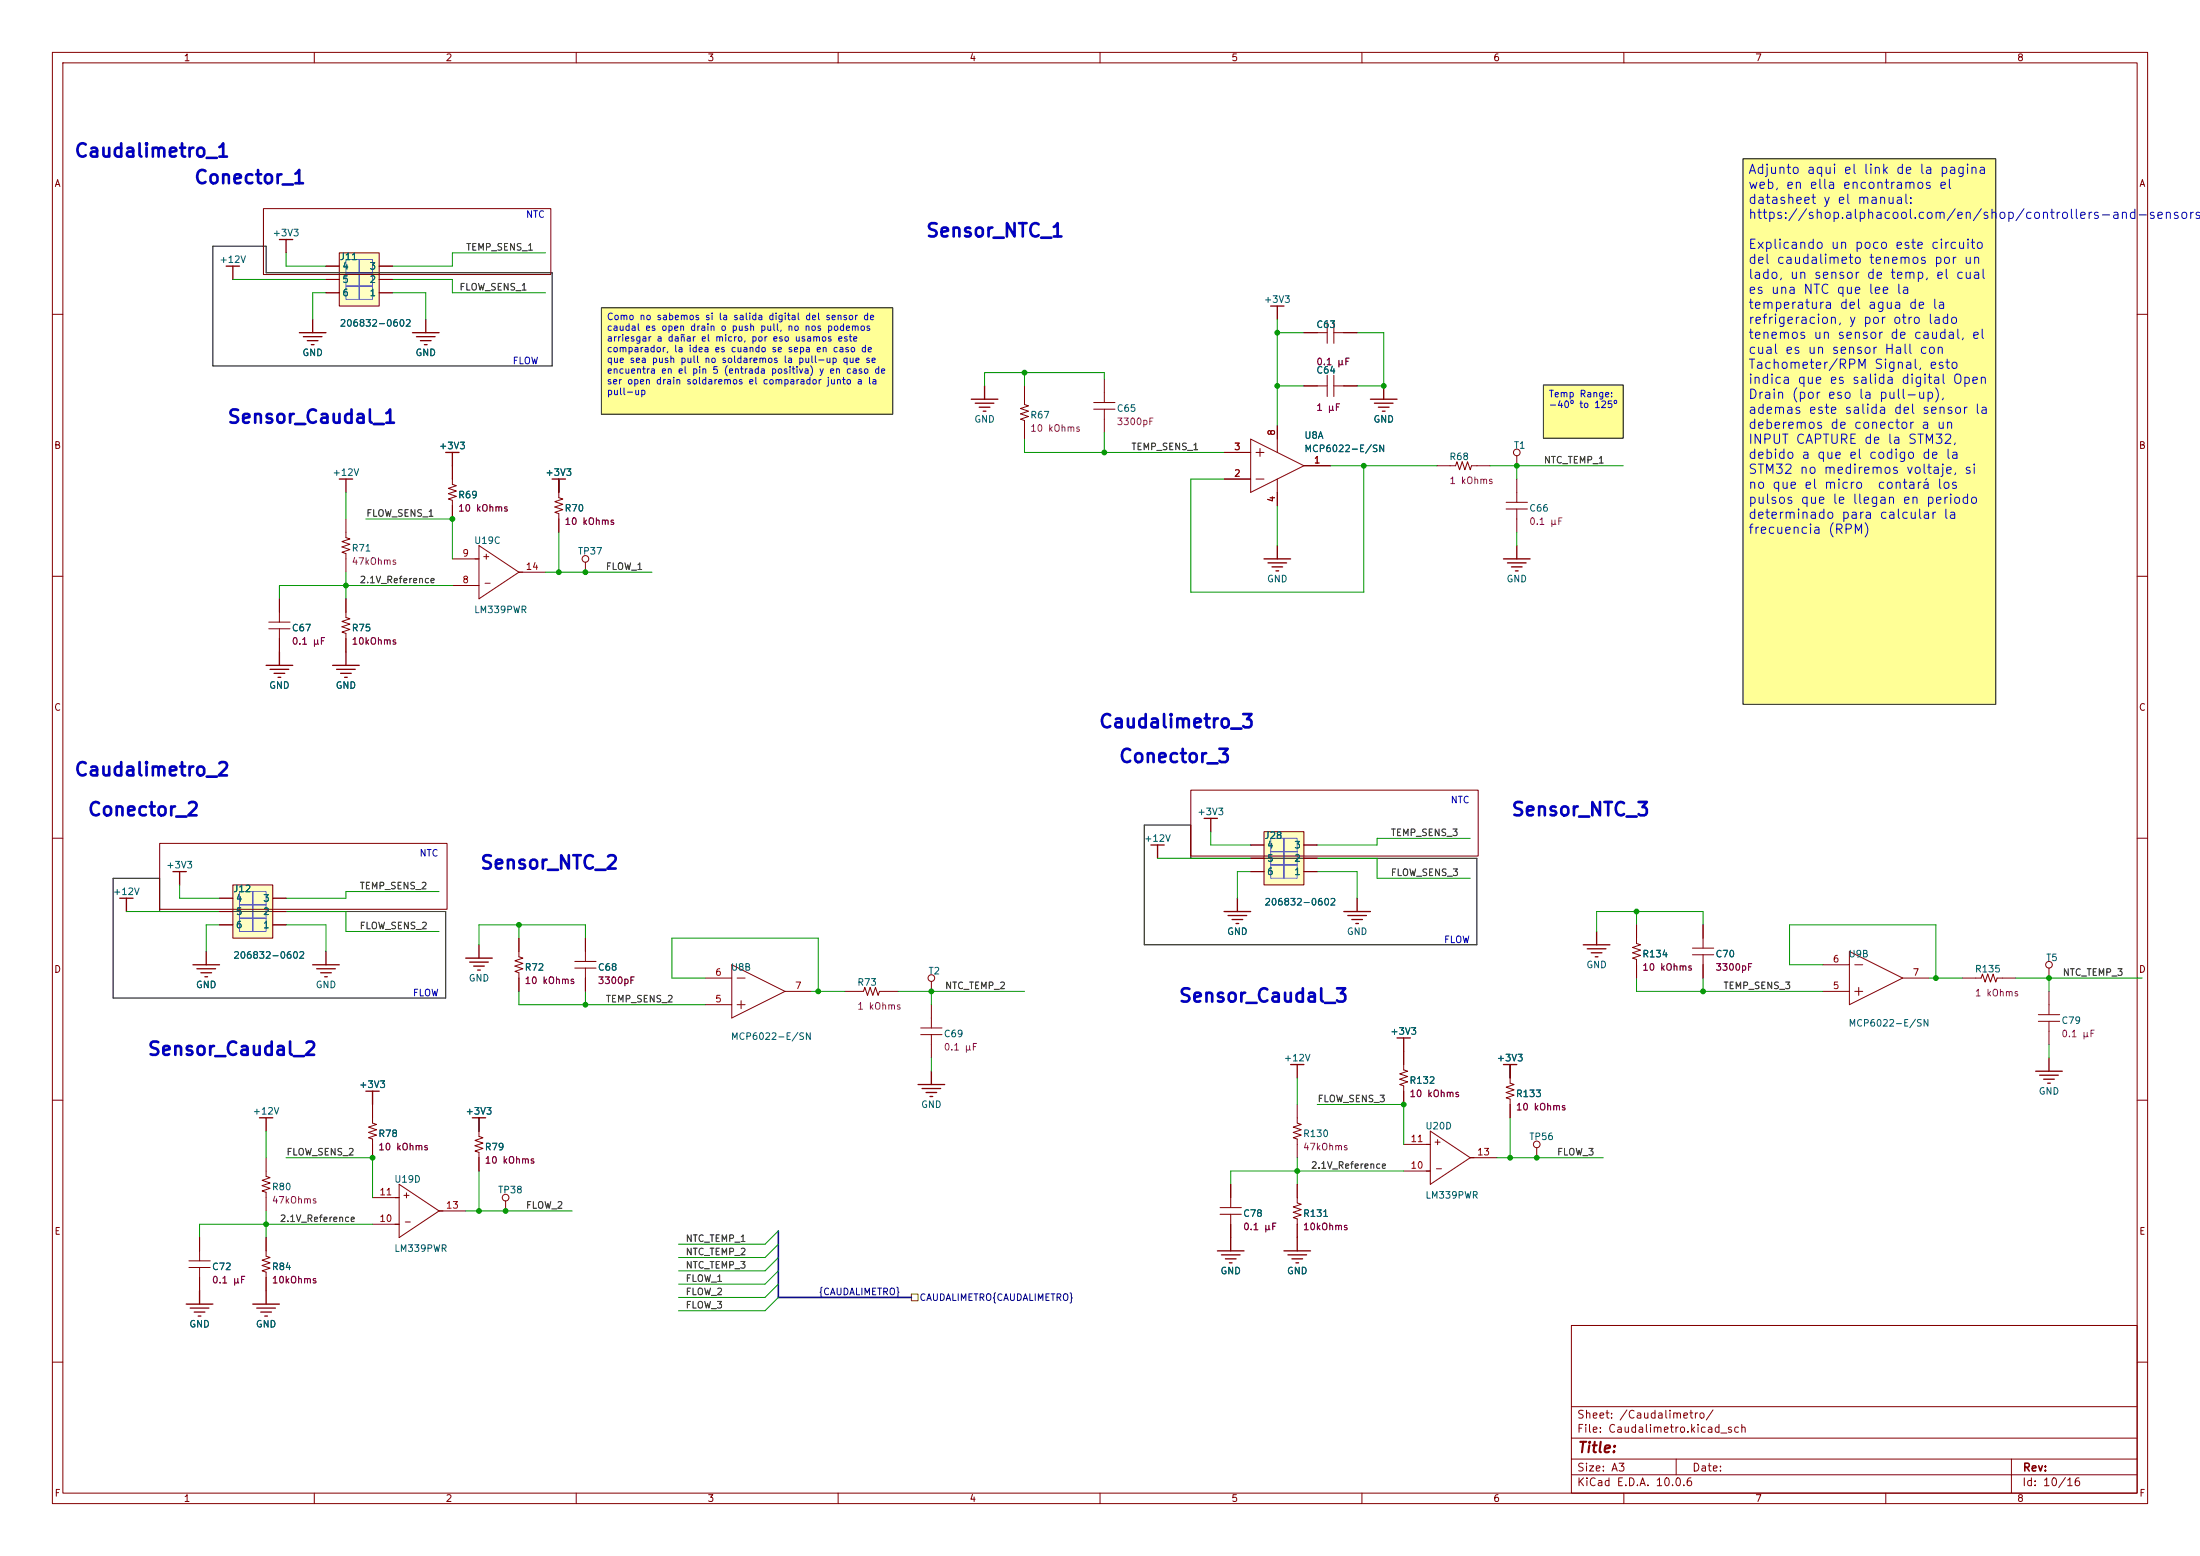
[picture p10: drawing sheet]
<svg xmlns="http://www.w3.org/2000/svg" width="420mm" height="297mm" viewBox="0 0 420 297" stroke-linecap="round" stroke-linejoin="round" font-family="sans-serif">
<g fill="none" stroke="#840000" stroke-width=".19">
<path d="M10 10h400v277h-400zM12 12h396v273h-396zM60 10v2M110 10v2M160 10v2M210 10v2M260 10v2M310 10v2M360 10v2M10 60h2M408 60h2M10 110h2"/>
<path d="M408 110h2M10 160h2M408 160h2M10 210h2M408 210h2M300 253h108v32h-108zM10 260h2M300 278.5h108M300 274.5h108M300 268.5h108M320 278.5v3M384 278.5v6.5"/>
<path d="M408 260h2M60 285v2M110 285v2M160 285v2M210 285v2M260 285v2M300 281.5h108M310 285v2M360 285v2"/>
</g>
<g fill="#ffff96">
<path d="M332.7 30.3h48.3v104.1h-48.3z"/>
<path d="M294.6 73.5h15.3v10.1h-15.3z"/>
<path d="M114.8 58.8h55.6v20.3h-55.6z"/>
</g>
<g fill="none" stroke="#840000" stroke-width=".25">
<path d="M233.7 174h5.1M234.4 174.8h3.6M235.2 175.5h2M236 176.3h.5M236.2 171.5v2.5M256.5 174h5.1M257.3 174.8h3.6M258.1 175.5h2M258.8 176.3h.5M259.1 171.5v2.5M88.9 182.9h5.1M89.7 183.6h3.5"/>
<path d="M90.4 184.4h2.1M91.2 185.2h.5M91.4 180.3v2.6"/>
</g>
<path d="M51.3 118.7h4.1M53.3 114.3v4.4M66 114.3v3.6l.8 .2-1.5 .5 1.5 .5-1.5 .5 1.5 .5-1.5 .6 .7 .2v3.6M51.3 120h4.1M53.3 120v4.5" fill="none" stroke="#840000" stroke-width=".19"/>
<path d="M241.3 158.8h7.6v10.1h-7.6z" fill="#ffffc2"/>
<path d="M242.6 165.1h5M242.6 162.6h5M245.1 160v7.6" fill="none" stroke="#ffffc2" stroke-width=".19"/>
<path d="M241.3 158.8h7.6v10.1h-7.6z" fill="none" stroke="#800000" stroke-width=".19"/>
<path d="M242.6 160h5v7.6h-5zM242.6 165.1h5zM242.6 162.6h5zM245.1 160v7.6z" fill="none" stroke="#4a86e8" stroke-width=".19"/>
<path d="M238.8 166.4h2.5M238.8 163.8h2.5M238.8 161.3h2.5M248.9 166.4h2.6M248.9 163.8h2.6M248.9 161.3h2.6" fill="none" stroke="#840000" stroke-width=".19"/>
<path d="M43.2 50.8h2.5M44.4 50.8v2.5M57.1 63.5h5.1M57.9 64.3h3.6M58.7 65h2M59.4 65.8h.5M59.7 61v2.5M229.9 156.2h2.5M231.1 156.2v2.6" fill="none" stroke="#840000" stroke-width=".25"/>
<path d="M64.8 48.3h7.6v10.1h-7.6z" fill="#ffffc2"/>
<path d="M66 54.6h5.1M66 52.1h5.1M68.6 49.5v7.7" fill="none" stroke="#ffffc2" stroke-width=".19"/>
<path d="M64.8 48.3h7.6v10.1h-7.6z" fill="none" stroke="#800000" stroke-width=".19"/>
<path d="M66 49.5h5.1v7.7h-5.1zM66 54.6h5.1zM66 52.1h5.1zM68.6 49.5v7.7z" fill="none" stroke="#4a86e8" stroke-width=".19"/>
<g fill="none" stroke="#840000" stroke-width=".19">
<path d="M62.2 55.9h2.6M62.2 53.3h2.6M62.2 50.8h2.6M72.4 55.9h2.5M72.4 53.3h2.5M72.4 50.8h2.5M208.8 78.1h4.1M208.8 76.8h4.1M210.8 72.4v4.4M210.8 78.1v4.5M248.9 63.5h4.5M248.9 73.7h4.5"/>
<path d="M253.4 61.5v4M253.4 71.6v4.1M254.6 63.5h4.5M254.6 61.5v4M254.6 71.6v4.1M254.6 73.7h4.5M233.7 86.4h5.1M233.7 91.4h5.1M238.8 83.8l10.1 5.1-10.1 5.1zM239.8 86.4h1.5M239.8 91.4h1.5M240.5 85.6v1.5"/>
<path d="M243.8 81.3v5.1M243.8 91.4v5.1M248.9 88.9h5.1M177.8 187.3v1.9"/>
<circle cx="177.8" cy="186.7" r=".63"/>
</g>
<g fill="none" stroke="#840000" stroke-width=".25">
<path d="M53.3 45.7h2.6M54.6 45.7v2.6M242.6 58.4h2.5M243.8 58.4v2.6M241.3 106.7h5.1M242.1 107.4h3.5M242.8 108.2h2.1M243.6 109h.5M243.8 104.1v2.6M22.9 171.5h2.5M24.1 171.5v2.5M33 166.4h2.6"/>
<path d="M34.3 166.4v2.5M219.7 161.3h2.5M221 161.3v2.5"/>
</g>
<path d="M44.4 168.9h7.7v10.2h-7.7z" fill="#ffffc2"/>
<path d="M45.7 175.3h5.1M45.7 172.7h5.1M48.3 170.2v7.6" fill="none" stroke="#ffffc2" stroke-width=".19"/>
<path d="M50.3 39.8h54.9v12.6h-54.9zM227.3 150.8h54.9v12.6h-54.9zM30.5 161h54.8v12.6h-54.8zM44.4 168.9h7.7v10.2h-7.7z" fill="none" stroke="#800000" stroke-width=".19"/>
<path d="M45.7 170.2h5.1v7.6h-5.1zM45.7 175.3h5.1zM45.7 172.7h5.1zM48.3 170.2v7.6z" fill="none" stroke="#4a86e8" stroke-width=".19"/>
<g fill="none" stroke="#840000" stroke-width=".19">
<path d="M62.2 55.9h2.6M62.2 53.3h2.6M62.2 50.8h2.6M72.4 55.9h2.5M72.4 53.3h2.5M72.4 50.8h2.5M195.6 73.7v3.5l.7 .3-1.5 .5 1.5 .5-1.5 .5 1.5 .5-1.5 .5 .8 .3v3.5M248.9 63.5h2.6M248.9 73.7h2.6M256.5 63.5h2.6M256.5 73.7h2.6M66 99.1v3.5l.8 .3-1.5 .5 1.5 .5-1.5 .5 1.5 .5-1.5 .5 .7 .3v3.5"/>
<path d="M86.4 88.9v3.6l.7 .2-1.5 .5 1.5 .5-1.5 .5 1.5 .5-1.5 .6 .8 .2v3.6M106.7 91.4v3.6l.7 .3-1.5 .5 1.5 .5-1.5 .5 1.5 .5-1.5 .5 .8 .2v3.6M233.7 91.4h5.1M233.7 86.4h5.1M243.8 81.3v2.5M243.8 94v2.5M248.9 88.9h5.1M274.3 88.9h3.6l.2-.8 .5 1.6 .5-1.6 .6 1.6 .5-1.6 .5 1.6 .2-.8h3.6M287.5 97.2h4.1M287.5 95.9h4.1M289.6 87v1.9M289.6 91.4v4.5"/>
<path d="M289.6 97.2v4.4M53.3 114.3v2.5M66 114.3v2.5M86.4 106.7h5M86.4 111.8h5M91.4 104.1l7.7 5.1-7.7 5.1zM99.1 109.2h5M111.8 107.3v1.9M53.3 121.9v2.6M66 121.9v2.6M41.9 176.5h2.5M41.9 174h2.5"/>
<path d="M41.9 171.5h2.5M52.1 176.5h2.5M52.1 174h2.5M52.1 171.5h2.5M99.1 179.1v3.5l.7 .3-1.5 .5 1.5 .5-1.5 .5 1.5 .5-1.5 .5 .8 .3v3.5M111.8 179.1v4.4M238.8 166.4h2.5M238.8 163.8h2.5M238.8 161.3h2.5M248.9 166.4h2.6M248.9 163.8h2.6M248.9 161.3h2.6"/>
<path d="M312.4 176.5v3.6l.8 .2-1.5 .5 1.5 .6-1.5 .5 1.5 .5-1.5 .5 .7 .2v3.6M325.1 176.5v4.5M109.7 184.8h4.1M109.7 183.5h4.1M111.8 184.8v4.4M134.6 191.8h5.1M134.6 186.7h5.1M139.7 184.2l10.2 5-10.2 5.1zM140.7 191.8h1.5M140.7 186.7h1.5M141.5 191v1.5M149.9 189.2h5"/>
<path d="M161.3 189.2h3.5l.3-.7 .5 1.5 .5-1.5 .5 1.5 .5-1.5 .5 1.5 .3-.8h3.5M175.8 197.5h4M175.8 196.2h4M177.8 191.8v4.4M177.8 197.5v4.4M323.1 182.2h4.1M323.1 181h4.1M325.1 182.2v4.5M348 189.2h5.1M348 184.2h5.1M353.1 181.6l10.1 5.1-10.1 5.1zM354.1 189.2h1.5"/>
<path d="M354.1 184.2h1.5M354.8 188.5v1.5M363.2 186.7h5.1M374.6 186.7h3.6l.3-.8 .5 1.6 .5-1.6 .5 1.6 .5-1.6 .5 1.6 .3-.8h3.5M389.1 194.9h4.1M389.1 193.7h4.1M391.2 184.8v1.9M391.2 189.2v4.5M391.2 194.9v4.5M71.1 210.8v3.6l.8 .2-1.5 .5 1.5 .5-1.5 .6 1.5 .5-1.5 .5 .7 .2v3.6M91.4 213.4v3.5l.8 .3-1.5 .5 1.5 .5-1.5 .5 1.5 .5-1.5 .5 .7 .3v3.5M247.6 210.8v3.6l.8 .2-1.5 .5 1.5 .5-1.5 .6 1.5 .5-1.5 .5 .7 .2v3.6"/>
<path d="M268 200.7v3.5l.7 .3-1.5 .5 1.5 .5-1.5 .5 1.5 .5-1.5 .5 .8 .3v3.5M268 218.4h5M273 215.9l7.7 5.1-7.7 5.1zM288.3 203.2v3.6l.8 .2-1.6 .5 1.6 .5-1.6 .5 1.6 .5-1.6 .6 .8 .2v3.6M293.4 219.1v1.9M38.1 236.2v4.5M50.8 236.2v3.6l.8 .2-1.6 .5 1.6 .5-1.6 .6 1.6 .5-1.6 .5 .8 .2v3.6M50.8 221v3.5l.8 .3-1.6 .5 1.6 .5-1.6 .5 1.6 .5-1.6 .5 .8 .3v3.5M71.1 228.6h5.1M71.1 233.7h5.1M76.2 226.1l7.6 5-7.6 5.1zM83.8 231.1h5.1"/>
<path d="M96.5 229.2v1.9M232.9 231.8h4.1M232.9 230.5h4.1M234.9 226.1v4.4M234.9 231.8v4.4M247.6 226.1v3.5l.8 .3-1.5 .5 1.5 .5-1.5 .5 1.5 .5-1.5 .5 .7 .3v3.5M268 223.5h5M280.7 221h5M36.1 241.9h4M36.1 240.7h4M38.1 241.9v4.5"/>
<circle cx="289.6" cy="86.4" r=".63"/>
<circle cx="111.8" cy="106.7" r=".63"/>
<circle cx="391.2" cy="184.1" r=".63"/>
<circle cx="293.4" cy="218.4" r=".63"/>
<circle cx="96.5" cy="228.6" r=".63"/>
</g>
<g fill="none" stroke="#840000" stroke-width=".25">
<path d="M78.7 63.5h5.1M79.5 64.3h3.6M80.3 65h2M81 65.8h.5M81.3 61v2.5M185.4 76.2h5.1M186.2 77h3.5M186.9 77.7h2.1M187.7 78.5h.5M188 73.7v2.5M261.6 76.2h5.1M262.4 77h3.5"/>
<path d="M263.1 77.7h2.1M263.9 78.5h.5M264.2 73.7v2.5M64.8 91.4h2.5M66 91.4v2.6M85.1 86.4h2.5M86.4 86.4v2.5M105.4 91.4h2.5M106.7 91.4v2.6M287 106.7h5.1M287.8 107.4h3.5M288.5 108.2h2.1"/>
<path d="M289.3 109h.5M289.6 104.1v2.6M50.8 127h5.1M51.6 127.8h3.5M52.3 128.5h2.1M53.1 129.3h.5M53.3 124.5v2.5M63.5 127h5.1M64.3 127.8h3.5M65 128.5h2.1M65.8 129.3h.5M66 124.5v2.5"/>
<path d="M304.8 177.8v2.5M36.8 184.2h5.1M37.6 184.9h3.5M38.4 185.7h2M39.1 186.4h.5M39.4 181.6v2.6M59.7 184.2h5.1M60.5 184.9h3.5M61.2 185.7h2M62 186.4h.5M62.2 181.6v2.6M266.7 198.1h2.5"/>
<path d="M268 198.1v2.6M302.3 180.3h5M303 181.1h3.6M303.8 181.9h2M304.5 182.6h.6M49.5 213.4h2.6M50.8 213.4v2.5M69.8 208.3h2.6M71.1 208.3v2.5M90.2 213.4h2.5M91.4 213.4v2.5M175.3 207h5"/>
<path d="M176 207.8h3.6M176.8 208.5h2M177.5 209.3h.6M177.8 204.5v2.5M246.4 203.2h2.5M247.6 203.2v2.5M287 203.2h2.6M288.3 203.2v2.5M388.6 204.5h5.1M389.4 205.2h3.5M390.1 206h2.1M390.9 206.8h.5"/>
<path d="M391.2 201.9v2.6M232.4 238.8h5.1M233.2 239.5h3.5M234.9 236.2v2.6M245.1 238.8h5.1M245.9 239.5h3.5M247.6 236.2v2.6M35.6 248.9h5M36.3 249.7h3.6M37.1 250.4h2M37.8 251.2h.6M38.1 246.4v2.5"/>
<path d="M48.3 248.9h5M49 249.7h3.6M49.8 250.4h2M50.5 251.2h.6M50.8 246.4v2.5M233.9 240.3h2.1M234.7 241h.5M246.6 240.3h2.1M247.4 241h.5"/>
</g>
<path d="M174 247h1.3v1.3h-1.3z" fill="none" stroke="#725600" stroke-width=".19"/>
<path d="M332.7 30.3h48.3v104.1h-48.3zM40.6 47h10.2v5.1h54.6v17.8h-64.8zM114.8 58.8h55.6v20.3h-55.6zM294.6 73.5h15.3v10.1h-15.3zM218.4 157.5h8.9v6.3h54.6v16.5h-63.5zM21.6 167.6h8.9v6.4h54.6v16.5h-63.5z" fill="none" stroke="#000" stroke-width=".19"/>
<path d="M148.6 234.9v12.7h25.4" fill="none" stroke="#000084" stroke-width=".3"/>
<g fill="none" stroke="#009600" stroke-width=".19">
<path d="M44.4 53.3h17.8M54.6 48.3v2.5h7.6M62.2 55.9h-2.5v5.1M74.9 53.3h11.5v2.6h17.7M74.9 55.9h6.4v5.1M104.1 48.3h-17.7v2.5h-11.5M195.6 71.1v2.6M210.8 72.4v-1.3h-22.8v2.6M243.8 63.5h5.1M243.8 73.7h5.1M243.8 61v20.3M259.1 63.5h5.1v10.2h-5.1"/>
<path d="M66 94v5.1M69.8 99.1h16.6v7.6M106.7 91.4v2.6M195.6 83.8v2.6h38.1M210.8 82.6v3.8M243.8 96.5v7.6M254 88.9h20.3M260.3 88.9v24.1h-33v-21.6h6.4M284.5 88.9h25.4M289.6 88.9v2.5M66 109.2v5.1M86.4 111.8h-33.1v2.5"/>
<path d="M104.1 109.2h20.4M106.7 101.6v7.6M289.6 101.6v2.5M231.1 158.8v2.5h7.7M24.1 174h17.8M34.3 168.9v2.6h7.6M41.9 176.5h-2.5v5.1M54.6 174h11.4v3.8h17.8M54.6 176.5h7.6v5.1M83.8 170.2h-17.8v1.3h-11.4M99.1 176.5v2.6M111.8 179.1v-2.6h-20.4v3.8"/>
<path d="M221 163.8h17.8M238.8 166.4h-2.6v5.1M251.5 163.8h11.4v3.8h17.8M251.5 166.4h7.6v5.1M280.7 160h-17.8v1.3h-11.4M312.4 174v2.5M325.1 176.5v-2.5h-20.3v3.8M99.1 189.2v2.6h35.5M111.8 189.2v2.6M134.6 186.7h-6.3v-7.6h27.9v10.1M154.9 189.2h6.4M171.4 189.2h24.2"/>
<path d="M177.8 189.2v2.6M312.4 186.7v2.5h35.6M325.1 186.7v2.5M348 184.2h-6.4v-7.7h28v10.2M368.3 186.7h6.3M384.8 186.7h24.1M391.2 186.7v2.5M391.2 199.4v2.5M50.8 215.9v5.1M91.4 213.4v2.5M177.8 201.9v2.6M247.6 205.7v5.1"/>
<path d="M251.5 210.8h16.5v7.6M288.3 203.2v2.5M288.3 213.4v7.6M50.8 231.1v5.1M54.6 221h16.5v7.6M71.1 233.7h-33v2.5M88.9 231.1h20.3M91.4 223.5v7.6M148.6 234.9l-2.6 2.6h-16.5M148.6 237.5l-2.6 2.5h-16.5M247.6 221v5.1M268 223.5h-33.1v2.6"/>
<path d="M285.7 221h20.4M148.6 240l-2.6 2.6h-16.5M148.6 242.6l-2.6 2.5h-16.5M148.6 245.1l-2.6 2.5h-16.5M148.6 247.6l-2.6 2.6h-16.5"/>
</g>
<g fill="#009600" stroke="#009600" stroke-width=".19">
<circle cx="195.6" cy="71.1" r=".46"/>
<circle cx="243.8" cy="63.5" r=".46"/>
<circle cx="260.3" cy="88.9" r=".46"/>
<circle cx="210.8" cy="86.4" r=".46"/>
<circle cx="325.1" cy="189.2" r=".46"/>
<circle cx="312.4" cy="174" r=".46"/>
<circle cx="293.4" cy="221" r=".46"/>
<circle cx="369.6" cy="186.7" r=".46"/>
<circle cx="391.2" cy="186.7" r=".46"/>
<circle cx="289.6" cy="88.9" r=".46"/>
<circle cx="243.8" cy="73.7" r=".46"/>
<circle cx="264.2" cy="73.7" r=".46"/>
<circle cx="268" cy="210.8" r=".46"/>
<circle cx="288.3" cy="221" r=".46"/>
<circle cx="247.6" cy="223.5" r=".46"/>
<circle cx="91.4" cy="231.1" r=".46"/>
<circle cx="96.5" cy="231.1" r=".46"/>
<circle cx="50.8" cy="233.7" r=".46"/>
<circle cx="99.1" cy="176.5" r=".46"/>
<circle cx="71.1" cy="221" r=".46"/>
<circle cx="156.2" cy="189.2" r=".46"/>
<circle cx="111.8" cy="191.8" r=".46"/>
<circle cx="177.8" cy="189.2" r=".46"/>
<circle cx="86.4" cy="99.1" r=".46"/>
<circle cx="106.7" cy="109.2" r=".46"/>
<circle cx="111.8" cy="109.2" r=".46"/>
<circle cx="66" cy="111.8" r=".46"/>
</g>
<g font-size="2.5" fill="#0000c2">
<text x="14.1" y="30.7">Caudalimetro_1</text>
<text x="36.9" y="35.7">Conector_1</text>
<text x="176.6" y="45.9">Sensor_NTC_1</text>
<text x="43.3" y="81.5">Sensor_Caudal_1</text>
<text x="209.6" y="139.6">Caudalimetro_3</text>
<text x="14.1" y="148.8">Caudalimetro_2</text>
<text x="213.4" y="146.2">Conector_3</text>
<text x="16.6" y="156.4">Conector_2</text>
<text x="288.4" y="156.4">Sensor_NTC_3</text>
<text x="91.5" y="166.6">Sensor_NTC_2</text>
<text x="224.9" y="192">Sensor_Caudal_3</text>
<text x="28" y="202.1">Sensor_Caudal_2</text>
</g>
<text font-size="2" fill="#840000" x="301" y="277.8">Title:</text>
<g font-size="1.8" fill="#0000c2">
<text x="333.6" y="33.6">Adjunto aqui el link de la pagina</text>
<text x="333.6" y="36.5">web, en ella encontramos el</text>
<text x="333.6" y="39.4">datasheet y el manual:</text>
<text x="333.6" y="42.2">https://shop.alphacool.com/en/shop/controllers-and-sensors/</text>
<text x="333.6" y="48">Explicando un poco este circuito</text>
<text x="333.6" y="50.8">del caudalimeto tenemos por un</text>
<text x="333.6" y="53.7">lado, un sensor de temp, el cual</text>
<text x="333.6" y="56.5">es una NTC que lee la</text>
<text x="333.6" y="59.4">temperatura del agua de la</text>
<text x="333.6" y="62.3">refrigeracion, y por otro lado</text>
<text x="333.6" y="65.1">tenemos un sensor de caudal, el</text>
<text x="333.6" y="68">cual es un sensor Hall con</text>
<text x="333.6" y="70.9">Tachometer/RPM Signal, esto</text>
<text x="333.6" y="73.7">indica que es salida digital Open</text>
<text x="333.6" y="76.6">Drain (por eso la pull-up),</text>
<text x="333.6" y="79.4">ademas este salida del sensor la</text>
<text x="333.6" y="82.3">deberemos de conector a un</text>
<text x="333.6" y="85.2">INPUT CAPTURE de la STM32,</text>
<text x="333.6" y="88">debido a que el codigo de la</text>
<text x="333.6" y="90.9">STM32 no mediremos voltaje, si</text>
<text x="333.6" y="93.8">no que el micro</text>
<text x="358.3" y="93.8">contará los</text>
<text x="333.6" y="96.6">pulsos que le llegan en periodo</text>
<text x="333.6" y="99.5">determinado para calcular la</text>
<text x="333.6" y="102.3">frecuencia (RPM)</text>
</g>
<g font-size="1.5" fill="#840000">
<text x="300.9" y="273.8">File: Caudalimetro.kicad_sch</text>
<text x="300.9" y="271.1">Sheet: /Caudalimetro/</text>
<text x="300.9" y="281.2">Size: A3</text>
<text x="322.9" y="281.2">Date:</text>
<text x="386" y="281.2">Rev:</text>
<text x="300.9" y="284">KiCad E.D.A. 10.0.6</text>
<text x="385.9" y="284">Id: 10/16</text>
</g>
<g font-size="1.3" fill="#840000">
<text x="35" y="12">1</text>
<text x="85" y="12">2</text>
<text x="135" y="12">3</text>
<text x="185" y="12">4</text>
<text x="235" y="12">5</text>
<text x="285" y="12">6</text>
<text x="335" y="12">7</text>
<text x="385" y="12">8</text>
<text x="10.3" y="36">A</text>
<text x="408.3" y="36">A</text>
<text x="10.2" y="86">B</text>
<text x="408.2" y="86">B</text>
<text x="91.9" y="107.1">+</text>
<text x="92.2" y="112.2">-</text>
<text x="10.2" y="136">C</text>
<text x="408.2" y="136">C</text>
<text x="10.2" y="186">D</text>
<text x="408.2" y="186">D</text>
<text x="273.5" y="218.9">+</text>
<text x="273.8" y="224">-</text>
<text x="76.7" y="229">+</text>
<text x="10.3" y="236">E</text>
<text x="76.9" y="234.1">-</text>
<text x="408.3" y="236">E</text>
<text x="10.3" y="286">F</text>
<text x="35" y="287">1</text>
<text x="85" y="287">2</text>
<text x="135" y="287">3</text>
<text x="185" y="287">4</text>
<text x="235" y="287">5</text>
<text x="285" y="287">6</text>
<text x="335" y="287">7</text>
<text x="385" y="287">8</text>
<text x="408.3" y="286">F</text>
</g>
<g font-size="1.3" fill="#0000c2">
<text x="100.3" y="41.9">NTC</text>
<text x="115.7" y="61.4">Como no sabemos si la salida digital del sensor de</text>
<text x="115.7" y="63.5">caudal es open drain o push pull, no nos podemos</text>
<text x="115.7" y="65.5">arriesgar a dañar el micro, por eso usamos este</text>
<text x="97.8" y="69.8">FLOW</text>
<text x="115.7" y="67.5">comparador, la idea es cuando se sepa en caso de</text>
<text x="115.7" y="69.6">que sea push pull no soldaremos la pull-up que se</text>
<text x="115.7" y="71.6">encuentra en el pin 5 (entrada positiva) y en caso de</text>
<text x="115.7" y="73.7">ser open drain soldaremos el comparador junto a la</text>
<text x="115.7" y="75.7">pull-up</text>
<text x="295.6" y="76.1">Temp Range:</text>
<text x="295.6" y="78.2">-40º to 125º</text>
<text x="276.8" y="153.6">NTC</text>
<text x="80" y="163.8">NTC</text>
<text x="275.6" y="180.3">FLOW</text>
<text x="78.7" y="190.5">FLOW</text>
</g>
<g font-size="1.3" fill="#006464">
<text x="51.9" y="45.4">+3V3</text>
<text x="41.8" y="50.5">+12V</text>
<text x="64.8" y="49.9">J11</text>
<text x="65.3" y="51.8">4</text>
<text x="70.4" y="51.8">3</text>
<text x="65.3" y="54.3">5</text>
<text x="65.3" y="56.8">6</text>
<text x="70.4" y="56.8">1</text>
<text x="70.4" y="54.3">2</text>
<text x="241.2" y="58.1">+3V3</text>
<text x="64.8" y="62.6">206832-0602</text>
<text x="251.2" y="62.9">C63</text>
<text x="57.6" y="68.3">GND</text>
<text x="79.2" y="68.3">GND</text>
<text x="251.2" y="71.6">C64</text>
<text x="185.9" y="81">GND</text>
<text x="196.6" y="80.2">R67</text>
<text x="213.1" y="78.9">C65</text>
<text x="262.1" y="81">GND</text>
<text x="83.7" y="86.1">+3V3</text>
<text x="248.9" y="84.1">U8A</text>
<text x="248.9" y="86.6">MCP6022-E/SN</text>
<text x="276.6" y="88.1">R68</text>
<text x="288.9" y="86">T1</text>
<text x="63.4" y="91.1">+12V</text>
<text x="87.4" y="95.4">R69</text>
<text x="104" y="91.1">+3V3</text>
<text x="107.7" y="98">R70</text>
<text x="291.8" y="98">C66</text>
<text x="67" y="105.6">R71</text>
<text x="90.4" y="104.1">U19C</text>
<text x="110.2" y="106.2">TP37</text>
<text x="241.8" y="111.5">GND</text>
<text x="287.5" y="111.5">GND</text>
<text x="90.4" y="117.3">LM339PWR</text>
<text x="55.6" y="120.8">C67</text>
<text x="67" y="120.8">R75</text>
<text x="51.3" y="131.8">GND</text>
<text x="64" y="131.8">GND</text>
<text x="228.5" y="155.9">+3V3</text>
<text x="218.3" y="161">+12V</text>
<text x="241.3" y="160.4">J28</text>
<text x="31.6" y="166.1">+3V3</text>
<text x="241.8" y="162.3">4</text>
<text x="241.8" y="164.8">5</text>
<text x="241.8" y="167.3">6</text>
<text x="247" y="167.3">1</text>
<text x="247" y="164.8">2</text>
<text x="247" y="162.3">3</text>
<text x="21.5" y="171.1">+12V</text>
<text x="44.4" y="170.6">J12</text>
<text x="44.9" y="172.4">4</text>
<text x="50.1" y="172.4">3</text>
<text x="241.3" y="173.1">206832-0602</text>
<text x="44.9" y="175">5</text>
<text x="44.9" y="177.5">6</text>
<text x="50.1" y="177.5">1</text>
<text x="50.1" y="175">2</text>
<text x="234.2" y="178.8">GND</text>
<text x="257" y="178.8">GND</text>
<text x="44.4" y="183.3">206832-0602</text>
<text x="100.1" y="185.6">R72</text>
<text x="114" y="185.6">C68</text>
<text x="139.4" y="185.6">U8B</text>
<text x="302.7" y="185.1">GND</text>
<text x="313.4" y="183">R134</text>
<text x="327.4" y="183">C70</text>
<text x="352.8" y="183">U9B</text>
<text x="376.9" y="185.9">R135</text>
<text x="390.5" y="183.8">T5</text>
<text x="37.3" y="188.9">GND</text>
<text x="60.2" y="188.9">GND</text>
<text x="89.4" y="187.7">GND</text>
<text x="163.6" y="188.5">R73</text>
<text x="177.1" y="186.3">T2</text>
<text x="265.3" y="197.8">+3V3</text>
<text x="352.8" y="196.3">MCP6022-E/SN</text>
<text x="393.4" y="195.7">C79</text>
<text x="139.4" y="198.8">MCP6022-E/SN</text>
<text x="180.1" y="198.3">C69</text>
<text x="245" y="202.9">+12V</text>
<text x="285.6" y="202.9">+3V3</text>
<text x="68.5" y="208">+3V3</text>
<text x="269" y="207.2">R132</text>
<text x="289.3" y="209.7">R133</text>
<text x="389.1" y="209.2">GND</text>
<text x="48.1" y="213.1">+12V</text>
<text x="88.8" y="213.1">+3V3</text>
<text x="175.7" y="211.8">GND</text>
<text x="272" y="215.9">U20D</text>
<text x="72.1" y="217.3">R78</text>
<text x="92.4" y="219.9">R79</text>
<text x="248.7" y="217.3">R130</text>
<text x="291.8" y="217.9">TP56</text>
<text x="51.8" y="227.5">R80</text>
<text x="75.2" y="226">U19D</text>
<text x="95" y="228.1">TP38</text>
<text x="237.2" y="232.6">C78</text>
<text x="248.7" y="232.6">R131</text>
<text x="272" y="229.1">LM339PWR</text>
<text x="75.2" y="239.3">LM339PWR</text>
<text x="40.4" y="242.7">C72</text>
<text x="51.8" y="242.7">R84</text>
<text x="232.9" y="243.5">GND</text>
<text x="245.6" y="243.5">GND</text>
<text x="36" y="253.7">GND</text>
<text x="48.7" y="253.7">GND</text>
</g>
<g font-size="1.3" fill="#0f0f0f">
<text x="88.9" y="48.1">TEMP_SENS_1</text>
<text x="87.6" y="55.8">FLOW_SENS_1</text>
<text x="215.9" y="86.2">TEMP_SENS_1</text>
<text x="294.6" y="88.8">NTC_TEMP_1</text>
<text x="69.8" y="98.9">FLOW_SENS_1</text>
<text x="68.6" y="111.6">2.1V_Reference</text>
<text x="115.5" y="109.1">FLOW_1</text>
<text x="265.4" y="159.9">TEMP_SENS_3</text>
<text x="265.4" y="167.5">FLOW_SENS_3</text>
<text x="68.6" y="170.1">TEMP_SENS_2</text>
<text x="68.6" y="177.7">FLOW_SENS_2</text>
<text x="115.5" y="191.6">TEMP_SENS_2</text>
<text x="180.3" y="189.1">NTC_TEMP_2</text>
<text x="328.9" y="189.1">TEMP_SENS_3</text>
<text x="393.7" y="186.6">NTC_TEMP_3</text>
<text x="251.4" y="210.7">FLOW_SENS_3</text>
<text x="54.6" y="220.9">FLOW_SENS_2</text>
<text x="297.2" y="220.9">FLOW_3</text>
<text x="250.2" y="223.4">2.1V_Reference</text>
<text x="53.3" y="233.6">2.1V_Reference</text>
<text x="100.3" y="231">FLOW_2</text>
<text x="130.8" y="237.4">NTC_TEMP_1</text>
<text x="130.8" y="239.9">NTC_TEMP_2</text>
<text x="130.8" y="245">FLOW_1</text>
<text x="130.8" y="242.4">NTC_TEMP_3</text>
<text x="130.8" y="250.1">FLOW_3</text>
<text x="130.8" y="247.5">FLOW_2</text>
</g>
<g font-size="1.3" fill="#840084">
<text x="251.2" y="70">0.1 µF</text>
<text x="196.6" y="82.7">10 kOhms</text>
<text x="213.1" y="81.4">3300pF</text>
<text x="251.2" y="78.7">1 µF</text>
<text x="276.6" y="92.7">1 kOhms</text>
<text x="87.4" y="98">10 kOhms</text>
<text x="107.7" y="100.5">10 kOhms</text>
<text x="291.8" y="100.5">0.1 µF</text>
<text x="67" y="108.1">47kOhms</text>
<text x="55.6" y="123.4">0.1 µF</text>
<text x="67" y="123.4">10kOhms</text>
<text x="313.4" y="185.6">10 kOhms</text>
<text x="327.4" y="185.6">3300pF</text>
<text x="100.1" y="188.1">10 kOhms</text>
<text x="114" y="188.1">3300pF</text>
<text x="376.9" y="190.5">1 kOhms</text>
<text x="163.6" y="193">1 kOhms</text>
<text x="180.1" y="200.8">0.1 µF</text>
<text x="393.4" y="198.3">0.1 µF</text>
<text x="269" y="209.7">10 kOhms</text>
<text x="289.3" y="212.3">10 kOhms</text>
<text x="72.1" y="219.9">10 kOhms</text>
<text x="248.7" y="219.9">47kOhms</text>
<text x="92.4" y="222.4">10 kOhms</text>
<text x="51.8" y="230">47kOhms</text>
<text x="237.2" y="235.1">0.1 µF</text>
<text x="248.7" y="235.1">10kOhms</text>
<text x="40.4" y="245.3">0.1 µF</text>
<text x="51.8" y="245.3">10kOhms</text>
</g>
<g font-size="1.3" fill="#a90000">
<text x="243.7" y="83.3" transform="rotate(-90 243.7 83.3)">8</text>
<text x="235.5" y="86.2">3</text>
<text x="250.7" y="88.8">1</text>
<text x="235.5" y="91.3">2</text>
<text x="243.7" y="96" transform="rotate(-90 243.7 96)">4</text>
<text x="88.2" y="106.5">9</text>
<text x="88.2" y="111.6">8</text>
<text x="100.3" y="109.1">14</text>
<text x="349.8" y="184">6</text>
<text x="136.4" y="191.6">5</text>
<text x="136.4" y="186.6">6</text>
<text x="151.7" y="189.1">7</text>
<text x="349.8" y="189.1">5</text>
<text x="365" y="186.6">7</text>
<text x="269.2" y="218.3">11</text>
<text x="281.9" y="220.8">13</text>
<text x="269.2" y="223.4">10</text>
<text x="72.3" y="233.5">10</text>
<text x="72.3" y="228.5">11</text>
<text x="85" y="231">13</text>
</g>
<g font-size="1.3" fill="#000084">
<text x="156.2" y="247.5">{CAUDALIMETRO}</text>
<text x="175.4" y="248.6">CAUDALIMETRO{CAUDALIMETRO}</text>
</g>
</svg>
